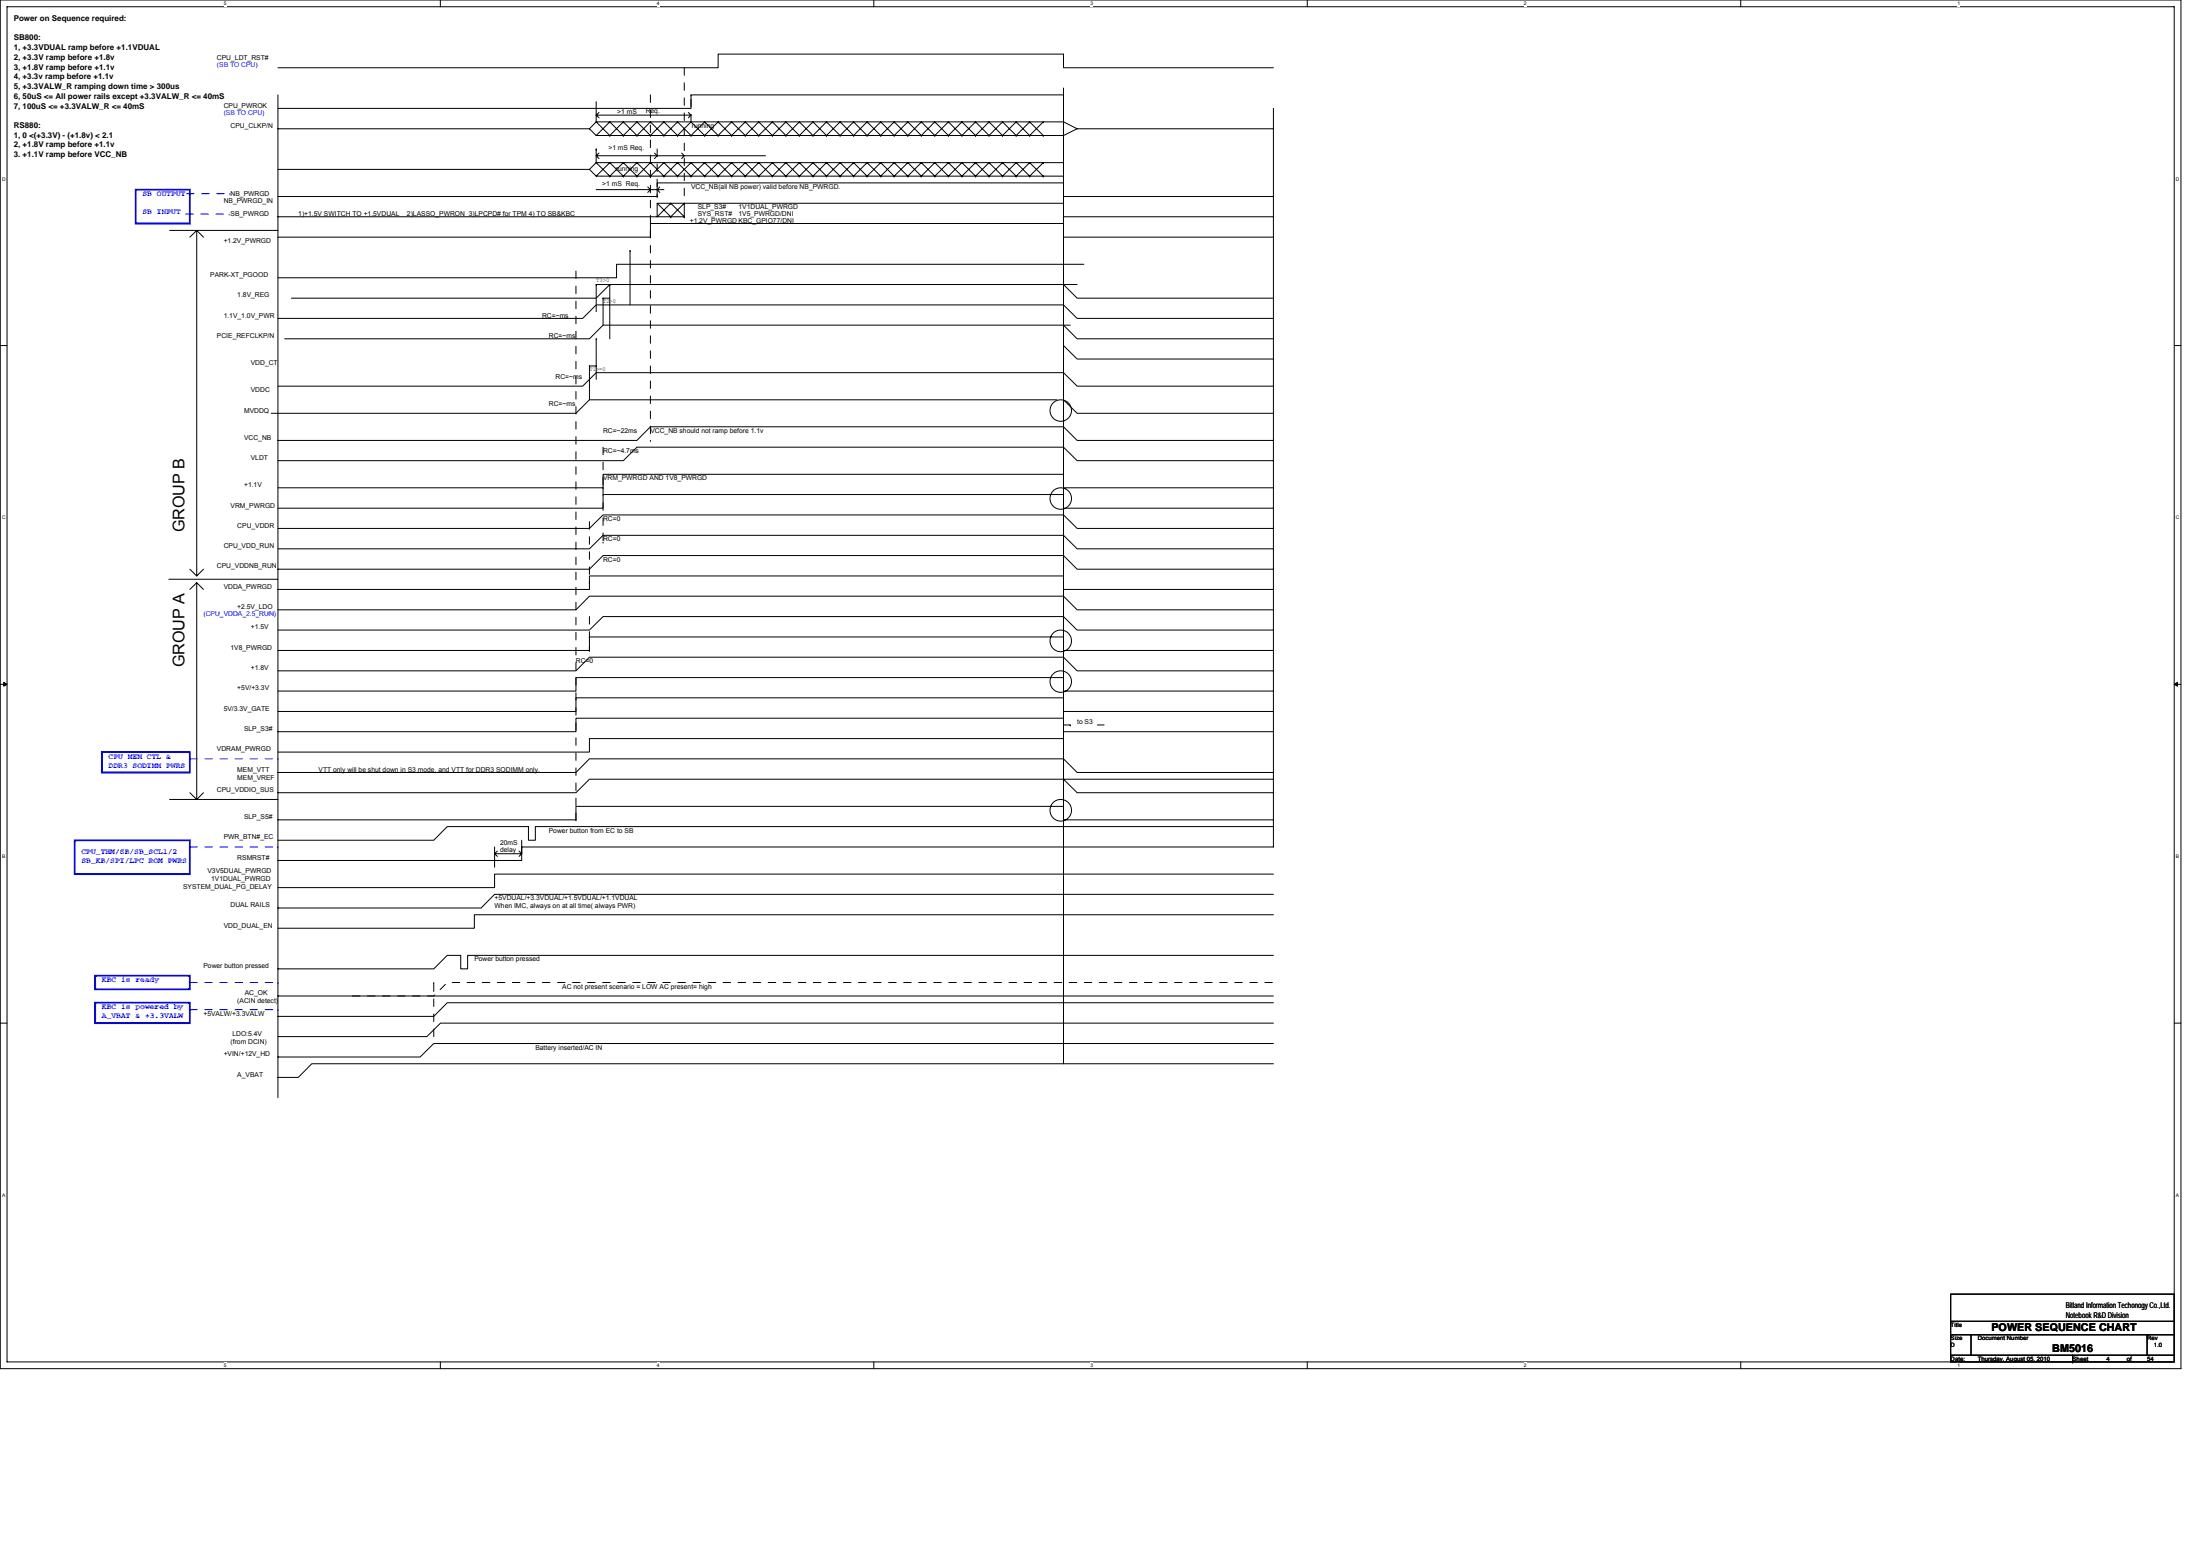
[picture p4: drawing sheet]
<svg xmlns="http://www.w3.org/2000/svg" width="297mm" height="210mm" viewBox="0 0 297 210" stroke-linecap="round" stroke-linejoin="round" font-family="sans-serif">
<path d="M0 0h294.5v184.7h-294.5zM.9 .9h292.7v182.9h-292.7z" fill="none" stroke="#000" stroke-width=".14"/>
<g fill="#fff">
<path d="M30.2 .1h.4v.7h-.4z"/>
<path d="M30.2 183.9h.4v.7h-.4z"/>
</g>
<path d="M59.5 0v.9M59.5 183.8v.9" fill="none" stroke="#000" stroke-width=".14"/>
<g fill="#fff">
<path d="M88.7 .1h.4v.7h-.4z"/>
<path d="M88.7 183.9h.4v.7h-.4z"/>
</g>
<path d="M118 0v.9M118 183.8v.9" fill="none" stroke="#000" stroke-width=".14"/>
<g fill="#fff">
<path d="M147.2 .1h.4v.7h-.4z"/>
<path d="M147.2 183.9h.4v.7h-.4z"/>
</g>
<path d="M176.5 0v.9M176.5 183.8v.9" fill="none" stroke="#000" stroke-width=".14"/>
<g fill="#fff">
<path d="M205.8 .1h.3v.7h-.3z"/>
<path d="M205.8 183.9h.3v.7h-.3z"/>
</g>
<path d="M235 0v.9M235 183.8v.9" fill="none" stroke="#000" stroke-width=".14"/>
<g fill="#fff">
<path d="M264.3 .1h.3v.7h-.3z"/>
<path d="M264.3 183.9h.3v.7h-.3z"/>
<path d="M.3 23.8h.4v.7h-.4z"/>
<path d="M293.8 23.8h.5v.7h-.5z"/>
<path d="M.3 69.5h.4v.7h-.4z"/>
<path d="M293.8 69.5h.5v.7h-.5z"/>
</g>
<path d="M0 46.6h.9M293.6 46.6h.9" fill="none" stroke="#000" stroke-width=".14"/>
<g fill="#fff">
<path d="M.3 115.2h.4v.8h-.4z"/>
<path d="M293.8 115.2h.4v.8h-.4z"/>
</g>
<path d="M0 92.4h.9M293.6 92.4h.9" fill="none" stroke="#000" stroke-width=".14"/>
<path d="M.5 92.1l.4 .3-.4 .2zM293.6 92.4l.4-.3v.5z" fill="#000" stroke="#000" stroke-width=".14"/>
<g fill="#fff">
<path d="M.3 160.9h.4v.8h-.4z"/>
<path d="M293.8 160.9h.4v.8h-.4z"/>
</g>
<g fill="none" stroke="#000" stroke-width=".14">
<path d="M37.5 12.8v135.3M37.5 17.4h42.1M37.5 9.1h59.5v-1.8h46.6v1.8h28.3M80.5 15.5h12.8M80.5 13.7v2.7l1.8 1.9M80.5 16.4h63.1l1.8 1-1.8 .9h-63.1l-.9-.9zM80.9 15.2l-.4 .3 .4 .4M82.3 18.3h.1M82.3 16.4h.1M82.3 16.4l1.9 1.9M82.3 16.4l-1.8 1.9M84.2 18.3h.1"/>
<path d="M84.2 16.4h.1M84.2 16.4l-1.9 1.9M84.2 16.4l1.8 1.9M86 18.3h.1M86 16.4h.1M86 16.4l-1.8 1.9M86 16.4l1.8 1.9M87.8 18.3h.1M87.8 16.4h.1M87.8 16.4l-1.8 1.9M87.8 16.4l1.8 1.9M89.6 18.3h.1"/>
<path d="M89.6 16.4h.1M89.6 16.4l-1.8 1.9M89.6 16.4l1.9 1.9M91.5 18.3h.1M91.5 16.4h.1M91.5 16.4l-1.9 1.9M91.5 16.4l1.8 1.9M92.9 15.2l.4 .3-.4 .4M93.3 18.3h.1M93.3 16.4h.1M93.3 16.4l-1.8 1.9M93.3 16.4l1.8 1.9"/>
<path d="M95.1 18.3h.1M95.1 16.4h.1M95.1 16.4l-1.8 1.9M95.1 16.4l1.9 1.9M97 18.3h.1M97 16.4h.1M97 16.4l-1.9 1.9M97 16.4l1.8 1.9M98.8 18.3h.1M98.8 16.4h.1M98.8 16.4l-1.8 1.9M98.8 16.4l1.8 1.9"/>
<path d="M100.6 18.3h.1M100.6 16.4h.1M100.6 16.4l-1.8 1.9M100.6 16.4l1.8 1.9M102.4 18.3h.1M102.4 16.4h.1M102.4 16.4l-1.8 1.9M102.4 16.4l1.9 1.9M104.3 18.3h.1M104.3 16.4h.1M104.3 16.4l-1.9 1.9M104.3 16.4l1.8 1.9"/>
<path d="M106.1 18.3h.1M106.1 16.4h.1M106.1 16.4l-1.8 1.9M106.1 16.4l1.8 1.9M107.9 18.3h.1M107.9 16.4h.1M107.9 16.4l-1.8 1.9M107.9 16.4l1.9 1.9M109.8 18.3h.1M109.8 16.4h.1M109.8 16.4l-1.9 1.9M109.8 16.4l1.8 1.9"/>
<path d="M111.6 18.3h.1M111.6 16.4h.1M111.6 16.4l-1.8 1.9M111.6 16.4l1.8 1.9M113.4 18.3h.1M113.4 16.4h.1M113.4 16.4l-1.8 1.9M113.4 16.4l1.8 1.9M115.2 18.3h.1M115.2 16.4h.1M115.2 16.4l-1.8 1.9M115.2 16.4l1.9 1.9"/>
<path d="M117.1 18.3h.1M117.1 16.4h.1M117.1 16.4l-1.9 1.9M117.1 16.4l1.8 1.9M118.9 18.3h.1M118.9 16.4h.1M118.9 16.4l-1.8 1.9M118.9 16.4l1.8 1.9M120.7 18.3h.1M120.7 16.4h.1M120.7 16.4l-1.8 1.9M120.7 16.4l1.9 1.9"/>
<path d="M122.6 18.3h.1M122.6 16.4h.1M122.6 16.4l-1.9 1.9M122.6 16.4l1.8 1.9M124.4 18.3h.1M124.4 16.4h.1M124.4 16.4l-1.8 1.9M124.4 16.4l1.8 1.9M126.2 18.3h.1M126.2 16.4h.1M126.2 16.4l-1.8 1.9M126.2 16.4l1.9 1.9"/>
<path d="M128.1 18.3h.1M128.1 16.4h.1M128.1 16.4l-1.9 1.9M128.1 16.4l1.8 1.9M129.9 18.3h.1M129.9 16.4h.1M129.9 16.4l-1.8 1.9M129.9 16.4l1.8 1.9M131.7 18.3h.1M131.7 16.4h.1M131.7 16.4l-1.8 1.9M131.7 16.4l1.8 1.9"/>
<path d="M133.5 18.3h.1M133.5 16.4h.1M133.5 16.4l-1.8 1.9M133.5 16.4l1.9 1.9M135.4 18.3h.1M135.4 16.4h.1M135.4 16.4l-1.9 1.9M135.4 16.4l1.8 1.9M137.2 18.3h.1M137.2 16.4h.1M137.2 16.4l-1.8 1.9M137.2 16.4l1.8 1.9"/>
<path d="M139 18.3h.1M139 16.4h.1M139 16.4l-1.8 1.9M139 16.4l1.9 1.9M140.9 18.3h.1M140.9 16.4h.1M140.9 16.4l-1.9 1.9M143.6 11.9v131.7M143.6 12.8h-50.3v1.8h-55.8M145.4 17.4h26.5M171.9 14.6v99.7h-101.5v1.8h-32.9M22.9 31.1h14.6"/>
<path d="M25.6 32l1-.9 .9 .9M26.6 31.1v46.6M37.5 29.3h51.2v-1.9h54.9v1.9h28.3M37.5 32h50.3v-1.8h55.8v1.8h28.3M37.5 26.5h51.2v-1.8h54.9v1.8h28.3M37.5 22.9h42.1M79.6 22.9l.9 .9h63.1M80.5 21h22.9M80.5 20.1h.1M80.5 25.6h9.1M80.5 38.4h.1M80.5 20.1v1.8l1.8 1.9"/>
<path d="M80.5 38.4v3.7M80.5 38.4h1.8M80.9 20.7l-.4 .3 .4 .4M82.3 23.8h.1M82.3 21.9h.1M82.3 38.4h.1M82.3 21.9l1.9 1.9M82.3 21.9l-1.8 1.9M82.3 38.4v7.3M84.2 23.8h.1M84.2 21.9h.1M84.2 21.9l-1.9 1.9"/>
<path d="M84.2 21.9l1.8 1.9M85.1 33.8h.1M85.1 33.8v7.3M86 23.8h.1M86 21.9h.1M86 21.9l-1.8 1.9M86 21.9l1.8 1.9M87.5 25.2l.3 .4-.3 .4M87.8 23.8h.1M87.8 21.9h.1M87.8 21.9l-1.8 1.9M87.8 21.9l1.8 1.9"/>
<path d="M88.4 20.7l.3 .3-.3 .4M88.7 27.4l1.9 1.9M89.1 25.2l-.4 .4 .4 .4M89.6 23.8h.1M89.6 21.9h.1M89.6 21.9l-1.8 1.9M89.6 21.9l1.9 1.9M90.6 27.4l-1.9 1.9h3.7M90.6 27.4h.1M90.6 29.3h.1M90.6 27.4l1.8 1.9M91.5 23.8h.1"/>
<path d="M91.5 21.9h.1M91.5 21.9l-1.9 1.9M91.5 21.9l1.8 1.9M92 20.7l.4 .3-.4 .4M92.4 27.4h.1M92.4 29.3h.1M92.4 27.4l-1.8 1.9M92.4 27.4v1.9M93.3 23.8h.1M93.3 21.9h.1M93.3 21.9l-1.8 1.9M93.3 21.9l1.8 1.9"/>
<path d="M95.1 23.8h.1M95.1 21.9h.1M95.1 21.9l1.9 1.9M95.1 21.9l-1.8 1.9M97 23.8h.1M97 21.9h.1M97 21.9l-1.9 1.9M97 21.9l1.8 1.9M98.8 23.8h.1M98.8 21.9h.1M98.8 21.9l-1.8 1.9M98.8 21.9l1.8 1.9"/>
<path d="M100.6 23.8h.1M100.6 21.9h.1M100.6 21.9l-1.8 1.9M100.6 21.9l1.8 1.9M102.4 23.8h.1M102.4 21.9h.1M102.4 21.9l-1.8 1.9M102.4 21.9l1.9 1.9M104.3 23.8h.1M104.3 21.9h.1M104.3 21.9l1.8 1.9M104.3 21.9l-1.9 1.9"/>
<path d="M106.1 23.8h.1M106.1 21.9h.1M106.1 21.9l-1.8 1.9M106.1 21.9l1.8 1.9M107.9 23.8h.1M107.9 21.9h.1M107.9 21.9l-1.8 1.9M107.9 21.9l1.9 1.9M109.8 23.8h.1M109.8 21.9h.1M109.8 21.9l-1.9 1.9M109.8 21.9l1.8 1.9"/>
<path d="M111.6 23.8h.1M111.6 21.9h.1M111.6 21.9l-1.8 1.9M111.6 21.9l1.8 1.9M113.4 23.8h.1M113.4 21.9h.1M113.4 21.9l-1.8 1.9M113.4 21.9l1.8 1.9M115.2 23.8h.1M115.2 21.9h.1M115.2 21.9l-1.8 1.9M115.2 21.9l1.9 1.9"/>
<path d="M117.1 23.8h.1M117.1 21.9h.1M117.1 21.9l-1.9 1.9M117.1 21.9l1.8 1.9M118.9 23.8h.1M118.9 21.9h.1M118.9 21.9l-1.8 1.9M118.9 21.9l1.8 1.9M120.7 23.8h.1M120.7 21.9h.1M120.7 21.9l-1.8 1.9M120.7 21.9l1.9 1.9"/>
<path d="M122.6 23.8h.1M122.6 21.9h.1M122.6 21.9l1.8 1.9M122.6 21.9l-1.9 1.9M124.4 23.8h.1M124.4 21.9h.1M124.4 21.9l-1.8 1.9M124.4 21.9l1.8 1.9M126.2 23.8h.1M126.2 21.9h.1M126.2 21.9l-1.8 1.9M126.2 21.9l1.9 1.9"/>
<path d="M128.1 23.8h.1M128.1 21.9h.1M128.1 21.9l-1.9 1.9M128.1 21.9l1.8 1.9M129.9 23.8h.1M129.9 21.9h.1M129.9 21.9l-1.8 1.9M129.9 21.9l1.8 1.9M131.7 23.8h.1M131.7 21.9h.1M131.7 21.9l1.8 1.9M131.7 21.9l-1.8 1.9"/>
<path d="M133.5 23.8h.1M133.5 21.9h.1M133.5 21.9l-1.8 1.9M133.5 21.9l1.9 1.9M135.4 23.8h.1M135.4 21.9h.1M135.4 21.9l-1.9 1.9M135.4 21.9l1.8 1.9M137.2 23.8h.1M137.2 21.9h.1M137.2 21.9l-1.8 1.9M137.2 21.9l1.8 1.9"/>
<path d="M139 23.8h.1M139 21.9h.1M139 21.9l-1.8 1.9M139 21.9l1.9 1.9M140.9 23.8h.1M140.9 21.9h.1M140.9 21.9l-1.9 1.9M143.6 21.9h-63.1l-.9 1M143.6 38.4l1.8 1.8h26.5M145.4 38.4h-63.1l-1.8 1.8h-41.2M146.3 35.7h-63.1v1.8h-45.7M37.5 59.4h48.5l1.8-1.8h55.8l1.8 1.8h26.5"/>
<path d="M37.5 52.1h41.2l1.8-1.8h63.1l1.8 1.8h26.5M37.5 43h41.2l1.8-1.9h63.1l1.8 1.9h26.5M79.6 49.4h.1M79.6 49.4v4.6M79.6 49.4h.9M80.5 45.7h.1M80.5 49.4h.1M80.5 45.7v5.5M81.4 40.2h.1M81.4 40.2h.9M81.4 40.2v3.7M142.7 54h-63.1l-1.8 1.8h-41.2"/>
<path d="M143.6 54l1.8 1.8h26.5M143.6 46.6l1.8 1.9h26.5M143.6 43.9l1.8 1.8h26.5M144.5 43.9h-63.1l-1.8 1.8h-41.2M22.8 78.2h14.6M25.6 79.5l1-.9 .9 .9M25.6 76.8l1 .9 .9-.9M26.6 78.6v29.3M37.5 62.2h46.7l1.8-1.9h57.6l1.8 1.9h26.5M37.5 79.5h42.1v-1.8h64v1.8h28.3M37.5 68.6h43.9v-1.9h62.2v1.9h28.3M37.5 71.3h42.1l1.8-1.8h62.2l1.8 1.8h26.5"/>
<path d="M37.5 74.1h42.1l1.8-1.9h62.2l1.8 1.9h26.5M37.5 76.8h42.1l1.8-1.8h62.2l1.8 1.8h26.5M37.5 65.8h43.9v-1.8h62.2v1.8h28.3M37.5 93.3h40.3v-1.9h65.8v1.9h28.3M37.5 90.5h40.3l1.8-1.8h64l1.8 1.8h26.5M37.5 85h42.1l1.8-1.8h62.2l1.8 1.8h26.5M37.5 82.3h40.3l1.8-1.8h64l1.8 1.8h26.5M37.5 87.8h42.1v-1.8h64v1.8h28.3M143.6 96.9h-65.8v1.8h-40.3M143.6 99.7h-64v1.8h-42.1M143.6 94.2h-65.8v1.8h-40.3M143.6 98.7h28.3"/>
<path d="M143.6 96h28.3M143.6 97.8h.9M144.5 97.8h.1M148.2 97.8h.9M22.9 107.9h14.6M25.6 107l1 .9 .9-.9M37.5 110.6h40.3v-1.8h65.8v1.8h28.3M37.5 104.2h40.3l1.8-1.8h64l1.8 1.8h26.5M66.8 114.3v2.7M67.2 114.9l-.4 .3 .4 .4M70.1 114.9l.3 .3-.3 .4M70.4 113.4v1.8h-3.6"/>
<path d="M143.6 100.6v14.6M143.6 105.2l1.8 1.8h26.5M171.9 105.2h-92.3l-1.8 1.8h-40.3M171.9 118h-105.1v1.8h-29.3M171.9 111.5h-99.6v1.9h-1v-1.9h-10.9l-1.8 1.9h-21.1M0 138.1h.9M37.5 134.4h134.4M171.9 135.3h-111.5l-1.8 1.9h-21.1M171.9 128.9h-108.8v1.8h-.9v-1.8h-1.8l-1.8 1.8h-21.1M171.9 120.7h-105.1l-1.8 1.8h-27.5M171.9 138.1h-112.4l-1.9 1.8h-20.1M171.9 123.4h-107.9v1.9h-26.5"/>
<path d="M293.6 138.1h.9M171.9 143.6h-129.8l-1.8 1.8h-2.8M171.9 140.8h-113.3l-1.9 1.8h-19.2M263.4 174.6h30.2v9.2h-30.2zM263.4 178.3h30.2M263.4 180.1h30.2M263.4 182.9h30.2M266.1 180.1v2.8M279.8 183.8h.1M279.8 182.9v.9M289.9 180.1v2.8"/>
<circle cx="143.2" cy="55.4" r="1.45"/>
<circle cx="143.2" cy="67.3" r="1.45"/>
<circle cx="143.2" cy="86.5" r="1.46"/>
<circle cx="143.2" cy="92" r="1.45"/>
<circle cx="143.2" cy="109.3" r="1.46"/>
</g>
<g fill="none" stroke="#000" stroke-width=".14" stroke-dasharray="1 1 1 1 1 1 1 1">
<path d="M87.8 12.8v46.6M92.4 9.1v18.3M93.3 16.4v-3.6M93.3 12.8h.1M77.8 36.6v74M88.7 20.1v6.4M88.7 26.5h.1M92.4 27.4h.1M87.8 59.4h.1M79.6 70.4v8.2M79.6 78.6h.1M81.4 60.3v5.5"/>
<path d="M81.4 65.8h.1M81.4 65.8v7.4M81.4 73.2h.1M79.6 83.2v4.6M79.6 87.8h.1M77.8 110.6h.1M47.6 134.4h11l1.8-1.8h111.5M58.6 139.9v-7.3M58.6 132.6h.1"/>
</g>
<path d="M18.3 25.6h7.3v4.6h-7.3zM10.1 113.4h15.5v4.6h-15.5zM13.8 101.5h11.8v2.7h-11.8zM12.8 135.3h12.8v2.8h-12.8zM12.8 131.7h12.8v1.8h-12.8z" fill="none" stroke="#00f" stroke-width=".25"/>
<path d="M25.1 28.9h5.8M25.2 26.1h5.8M30.9 28.9h.1M31 26.1h.1M25.6 114.3h11.9M25.6 102.4h11.9M37.5 114.3h.1M37.5 102.4h.1M25.6 136.2h11.9M25.6 132.6h11.9M37.5 136.2h.1M37.5 132.6h.1" fill="none" stroke="#00f" stroke-width=".14" stroke-dasharray="1 1 1 1 1 1 1 1"/>
<g font-size="2.2">
<text x="24.9" y="71.9" transform="rotate(-90 24.9 71.9)">GROUP B</text>
<text x="24.9" y="90.1" transform="rotate(-90 24.9 90.1)">GROUP A</text>
</g>
<g font-size="1.5">
<text x="268.9" y="179.7">POWER SEQUENCE CHART</text>
<text x="277.1" y="182.4">BM5016</text>
</g>
<g font-size="1.1">
<text x="1.9" y="2.8">Power on Sequence required:</text>
<text x="1.9" y="5.5">SB800:</text>
<text x="1.9" y="6.8">1, +3.3VDUAL ramp before +1.1VDUAL</text>
<text x="1.9" y="8.1">2, +3.3V ramp before +1.8v</text>
<text x="1.9" y="9.4">3, +1.8V ramp before +1.1v</text>
<text x="1.9" y="10.7">4, +3.3v ramp before +1.1v</text>
<text x="1.9" y="12">5, +3.3VALW_R ramping down time &gt; 300us</text>
<text x="1.9" y="13.3">6, 50uS &lt;= All power rails except +3.3VALW_R &lt;= 40mS</text>
<text x="1.9" y="14.6">7, 100uS &lt;= +3.3VALW_R &lt;= 40mS</text>
<text x="1.9" y="17.3">RS880:</text>
<text x="1.9" y="18.6">1, 0 &lt;(+3.3V) - (+1.8v) &lt; 2.1</text>
<text x="1.9" y="19.9">2, +1.8V ramp before +1.1v</text>
<text x="1.9" y="21.2">3. +1.1V ramp before VCC_NB</text>
<text x="278.9" y="176.6">Bitland Information Techonogy Co.,Ltd.</text>
<text x="278.9" y="177.8">Notebook R&amp;D Division</text>
</g>
<g font-size="1.1" fill="#00f">
<text x="19.2" y="26.5">SB OUTPUT</text>
<text x="19.2" y="28.9">SB INPUT</text>
<text x="14.7" y="102.4">CPU MEM CTL &amp;</text>
<text x="14.7" y="103.6">DDR3 SODIMM PWRS</text>
<text x="11" y="115.2">CPU_THM/SB/SB_SCL1/2</text>
<text x="11" y="116.4">SB_KB/SPI/LPC ROM PWRS</text>
<text x="13.8" y="136.2">KBC is powered by</text>
<text x="13.8" y="137.4">A_VBAT &amp; +3.3VALW</text>
<text x="13.8" y="132.6">KBC is ready</text>
</g>
<g font-size=".9" fill="#00f">
<text x="29.3" y="9.1">(SB TO CPU)</text>
<text x="30.2" y="15.5">(SB TO CPU)</text>
<text x="27.5" y="83.1">(CPU_VDDA_2.5_RUN)</text>
</g>
<g font-size=".9">
<text x="29.3" y="8.1">CPU_LDT_RST#</text>
<text x="30.2" y="14.5">CPU_PWROK</text>
<text x="31.1" y="17.3">CPU_CLKP/N</text>
<text x="83.3" y="15.4">&gt;1 mS</text>
<text x="87.2" y="15.3">Req.</text>
<text x="93.4" y="17.3">running</text>
<text x="82.1" y="20.3">&gt;1 mS Req.</text>
<text x="83.2" y="23.1">running</text>
<text x="30.2" y="27.3">NB_PWRGD_IN</text>
<text x="31.1" y="26.4">NB_PWRGD</text>
<text x="31.1" y="29.2">SB_PWRGD</text>
<text x="40.3" y="29.2">1)+1.5V SWITCH TO +1.5VDUAL</text>
<text x="54.9" y="29.2">2)LASSO_PWRON 3)LPCPD# for TPM 4) TO SB&amp;KBC</text>
<text x="81.3" y="25.1">&gt;1 mS Req.</text>
<text x="93.3" y="25.5">VCC_NB(all NB power) valid before NB_PWRGD.</text>
<text x="94.2" y="28.3">SLP_S3#</text>
<text x="94.2" y="29.2">SYS_RST#</text>
<text x="99.7" y="29.2">1V5_PWRGD/DNI</text>
<text x="99.7" y="28.3">1V1DUAL_PWRGD</text>
<text x="30.2" y="32.8">+1.2V_PWRGD</text>
<text x="93.1" y="30.1">+1.2V_PWRGD KBC_GPIO77/DNI</text>
<text x="28.4" y="37.4">PARK-XT_PGOOD</text>
<text x="32" y="40.1">1.8V_REG</text>
<text x="29.3" y="45.6">PCIE_REFCLKP/N</text>
<text x="30.2" y="42.9">1.1V_1.0V_PWR</text>
<text x="73.2" y="42.9">RC=~ms</text>
<text x="74.1" y="45.6">RC=~ms</text>
<text x="33.9" y="52.9">VDDC</text>
<text x="33.9" y="49.3">VDD_CT</text>
<text x="75" y="51.1">RC=~ms</text>
<text x="33" y="55.7">MVDDQ</text>
<text x="33" y="59.4">VCC_NB</text>
<text x="74.1" y="54.8">RC=~ms</text>
<text x="81.4" y="58.4">RC=~22ms</text>
<text x="87.8" y="58.4">VCC_NB should not ramp before 1.1v</text>
<text x="33" y="65.7">+1.1V</text>
<text x="33.9" y="62.1">VLDT</text>
<text x="81.4" y="61.2">RC=~4.7ms</text>
<text x="81.4" y="64.8">VRM_PWRGD AND 1V8_PWRGD</text>
<text x="31.1" y="68.5">VRM_PWRGD</text>
<text x="32" y="71.2">CPU_VDDR</text>
<text x="81.4" y="70.3">RC=0</text>
<text x="29.3" y="76.7">CPU_VDDNB_RUN</text>
<text x="30.2" y="74">CPU_VDD_RUN</text>
<text x="81.4" y="75.8">RC=0</text>
<text x="81.4" y="73.1">RC=0</text>
<text x="30.2" y="79.5">VDDA_PWRGD</text>
<text x="32" y="82.2">+2.5V_LDO</text>
<text x="31.1" y="87.7">1V8_PWRGD</text>
<text x="33.9" y="84.9">+1.5V</text>
<text x="77.8" y="89.5">RC=0</text>
<text x="30.2" y="95.9">5V/3.3V_GATE</text>
<text x="32" y="93.2">+5V/+3.3V</text>
<text x="33.9" y="90.4">+1.8V</text>
<text x="29.3" y="101.4">VDRAM_PWRGD</text>
<text x="33" y="98.7">SLP_S3#</text>
<text x="145.4" y="97.7">to S3</text>
<text x="29.3" y="106.9">CPU_VDDIO_SUS</text>
<text x="32" y="104.1">MEM_VTT</text>
<text x="32" y="105.2">MEM_VREF</text>
<text x="43" y="104.1">VTT only will be shut down in S3 mode, and VTT for DDR3 SODIMM only.</text>
<text x="30.2" y="113.3">PWR_BTN#_EC</text>
<text x="33" y="110.6">SLP_S5#</text>
<text x="74.1" y="112.4">Power button from EC to SB</text>
<text x="24.7" y="120">SYSTEM_DUAL_PG_DELAY</text>
<text x="28" y="117.9">V3V5DUAL_PWRGD</text>
<text x="28.5" y="118.9">1V1DUAL_PWRGD</text>
<text x="32" y="116">RSMRST#</text>
<text x="67.5" y="114.9">delay</text>
<text x="67.5" y="114">20mS</text>
<text x="30.2" y="125.2">VDD_DUAL_EN</text>
<text x="31.1" y="122.4">DUAL RAILS</text>
<text x="66.8" y="121.5">+5VDUAL/+3.3VDUAL/+1.5VDUAL/+1.1VDUAL</text>
<text x="66.8" y="122.6">When IMC, always on at all time( always PWR)</text>
<text x="27.5" y="130.7">Power button pressed</text>
<text x="64" y="129.8">Power button pressed</text>
<text x="27.5" y="137.1">+5VALW/+3.3VALW</text>
<text x="32" y="135.4">(ACIN detect)</text>
<text x="33.1" y="134.3">AC_OK</text>
<text x="75.9" y="133.4">AC not present scenario = LOW AC present= high</text>
<text x="30.2" y="142.6">+VIN/+12V_HD</text>
<text x="31.1" y="140.9">(from DCIN)</text>
<text x="31.4" y="139.8">LDO:5.4V</text>
<text x="72.3" y="141.6">Battery inserted/AC IN</text>
<text x="32" y="145.4">A_VBAT</text>
</g>
<g font-size=".8">
<text x="80.5" y="38.1">T3&gt;0</text>
<text x="81.4" y="40.9">T2&gt;0</text>
<text x="79.6" y="50">T1&gt;=0</text>
<text x="263.4" y="179">Title</text>
<text x="263.4" y="180.8">Size</text>
<text x="263.4" y="183.6">Date:</text>
<text x="263.4" y="181.8">D</text>
<text x="267" y="180.8">Document Number</text>
<text x="267" y="183.6">Thursday, August 05, 2010</text>
<text x="279.8" y="183.6">Sheet</text>
<text x="284.4" y="183.6">4</text>
<text x="287.2" y="183.6">of</text>
<text x="289.9" y="183.6">54</text>
<text x="289.9" y="180.8">Rev</text>
<text x="290.8" y="181.8">1.0</text>
</g>
<g font-size=".7">
<text x="30.2" y=".7">5</text>
<text x="88.7" y=".7">4</text>
<text x="147.2" y=".7">3</text>
<text x="205.8" y=".7">2</text>
<text x="264.3" y=".7">1</text>
<text x=".3" y="24.4">D</text>
<text x="293.8" y="24.4">D</text>
<text x=".3" y="70.1">C</text>
<text x="293.8" y="70.1">C</text>
<text x=".3" y="115.8">B</text>
<text x="293.8" y="115.8">B</text>
<text x=".3" y="161.5">A</text>
<text x="293.8" y="161.5">A</text>
<text x="30.2" y="184.5">5</text>
<text x="88.7" y="184.5">4</text>
<text x="147.2" y="184.5">3</text>
<text x="205.8" y="184.5">2</text>
<text x="264.3" y="184.5">1</text>
</g>
</svg>
